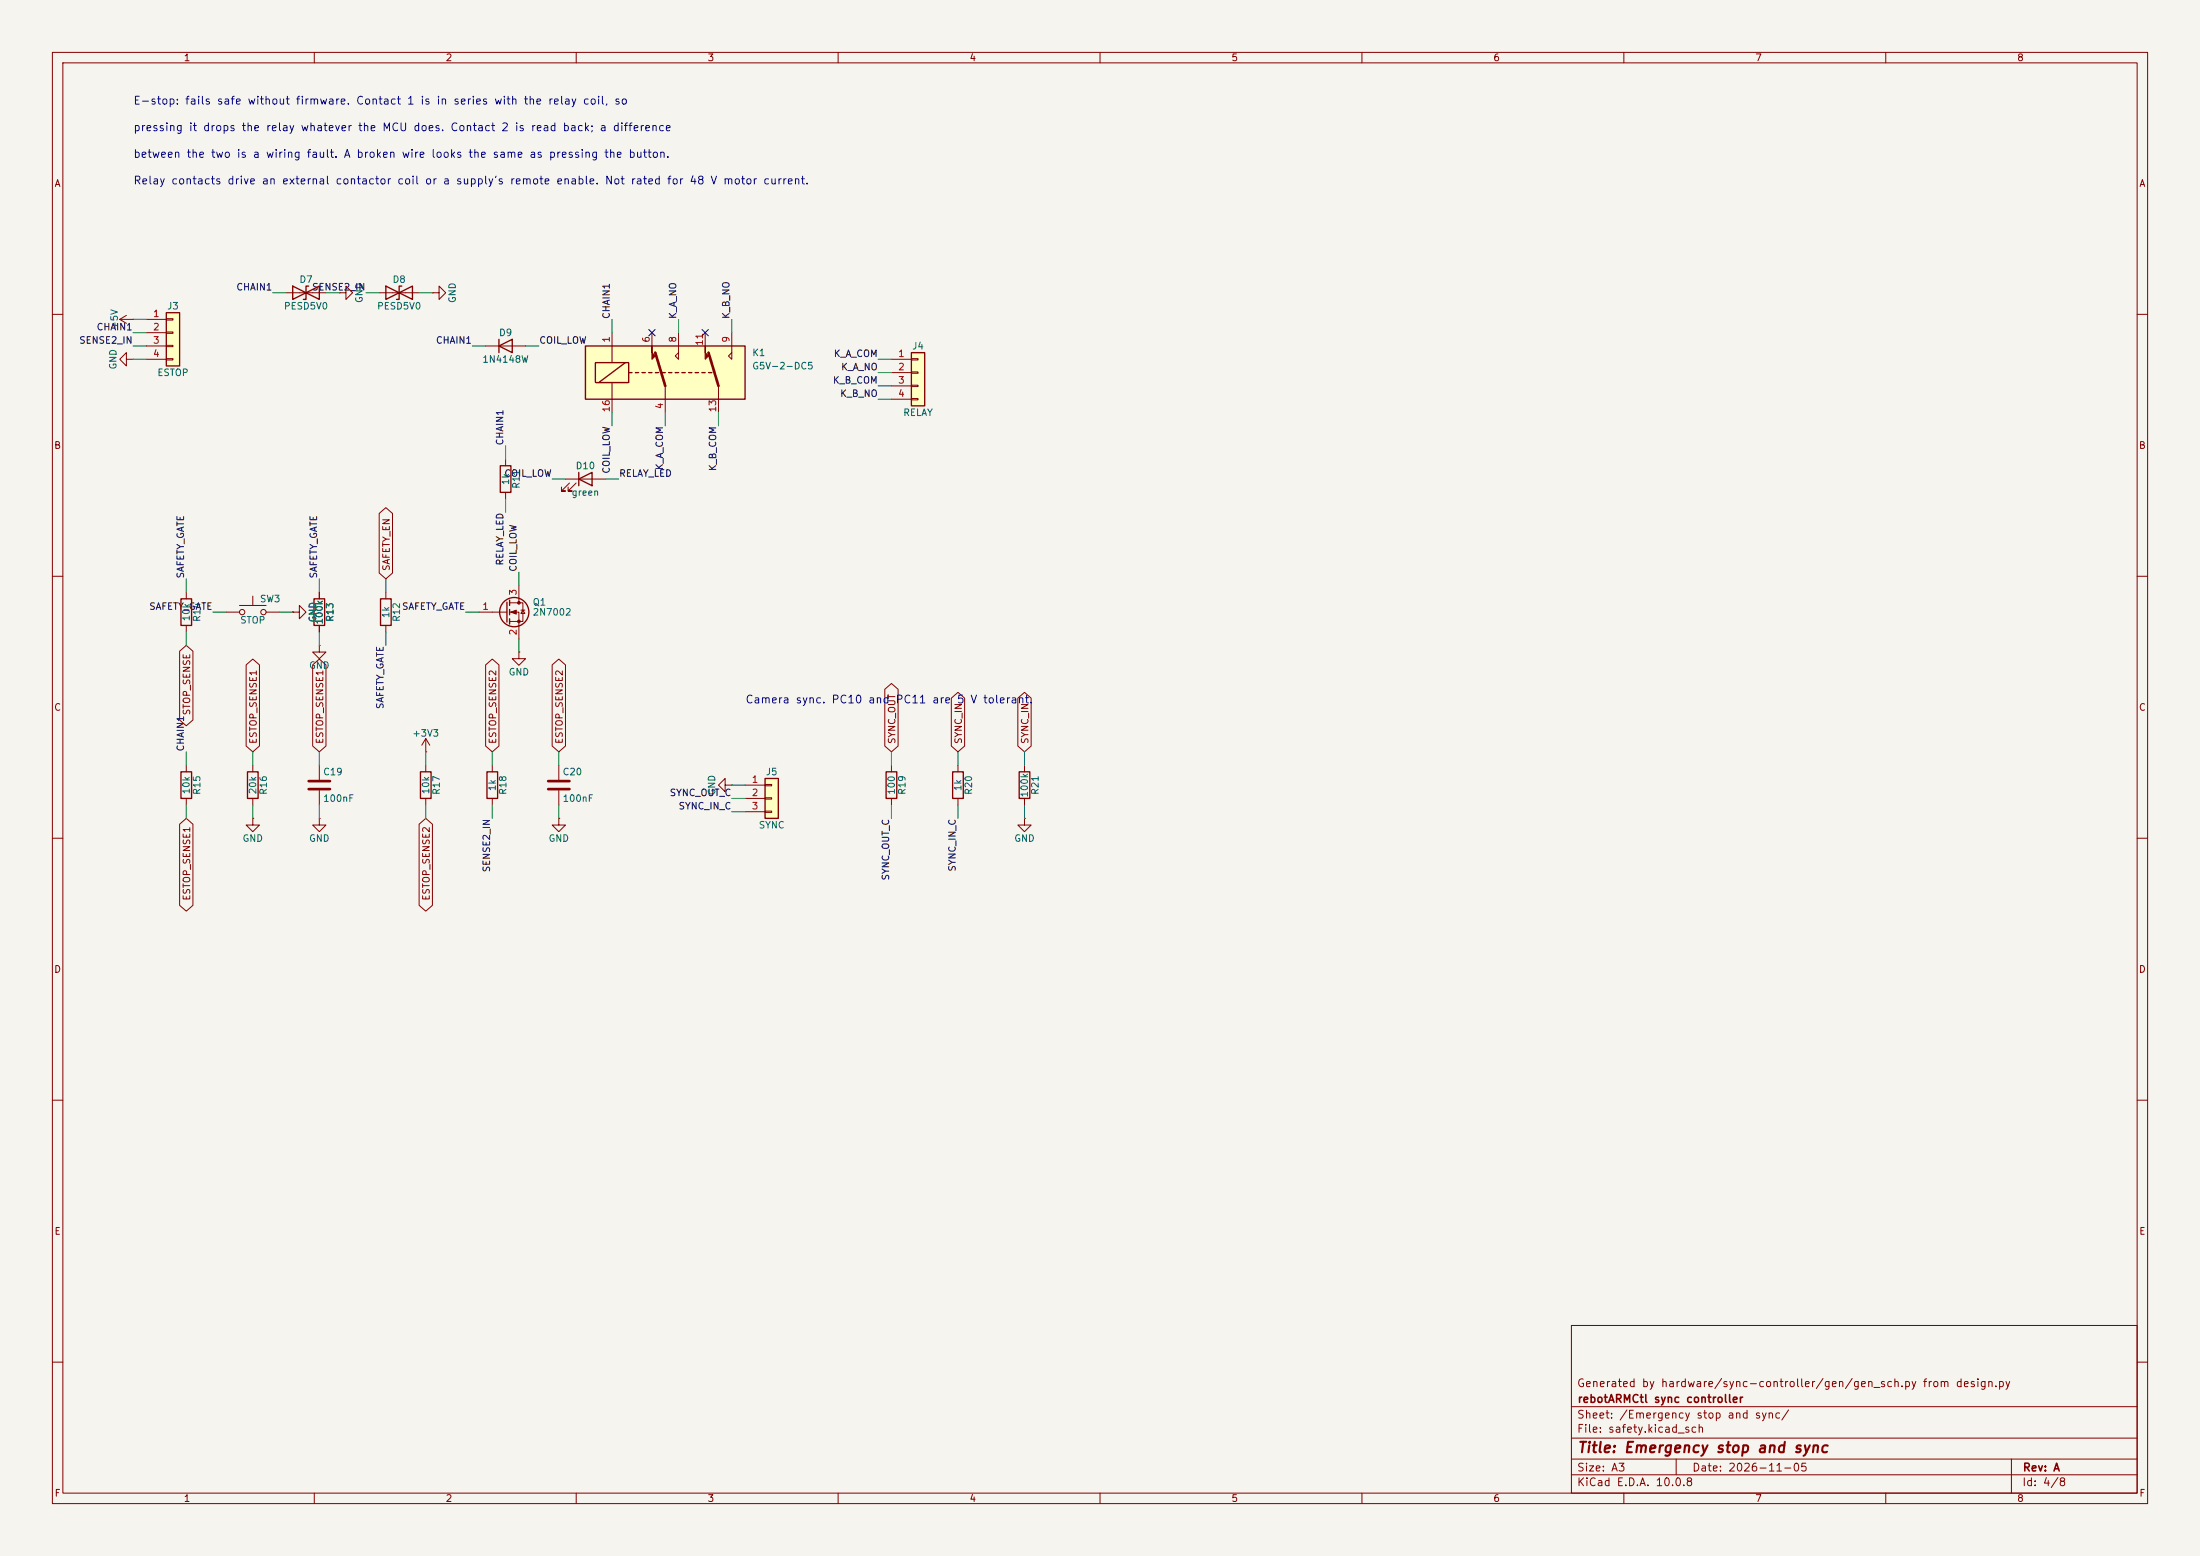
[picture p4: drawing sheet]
<svg xmlns="http://www.w3.org/2000/svg" width="420mm" height="297mm" viewBox="0 0 420 297" stroke-linecap="round" stroke-linejoin="round" font-family="sans-serif">
<path d="M0 0h420v297h-420z" fill="#f5f4ef" stroke="#f5f4ef" stroke-width=".19"/>
<g fill="none" stroke="#840000" stroke-width=".19">
<path d="M10 10h400v277h-400zM12 12h396v273h-396zM60 10v2M110 10v2M160 10v2M210 10v2M260 10v2M310 10v2M360 10v2M82.5 55.9h1.3v-1.3l1.3 1.3-1.3 1.3v-1.3M82.5 55.9h.1M10 60h2"/>
<path d="M408 60h2M10 110h2M408 110h2M10 160h2M408 160h2M10 210h2M408 210h2M300 253h108v32h-108zM10 260h2M300 278.5h108M300 274.5h108M300 268.5h108"/>
<path d="M320 278.5v3M384 278.5v6.5M408 260h2M60 285v2M110 285v2M160 285v2M210 285v2M260 285v2M300 281.5h108M310 285v2M360 285v2"/>
</g>
<path d="M111.8 66h30.4v10.2h-30.4z" fill="#ffffc2"/>
<g fill="none" stroke="#840000" stroke-width=".25">
<path d="M73.7 54.6v2.6l5-2.6v2.6zM76.7 54.6h-.5v2.6h-.5M111.8 66h30.4v10.2h-30.4zM113.7 69.2h6.3v3.8h-6.3zM119.4 69.2l-5.1 3.8M120 71.1h.6M121.3 71.1h.6M122.6 71.1h.6M123.8 71.1h.7M125.1 71.1h.6M126.4 71.1h.6M127.6 71.1h.7"/>
<path d="M128.9 71.1h.6M130.2 71.1h.6M131.4 71.1h.7M132.7 71.1h.6M134 71.1h.6M135.3 71.1h.6M95.5 88.9h2v5.1h-2zM181.9 147.3h2v5.1h-2zM194.6 147.3h2v5.1h-2z"/>
</g>
<g fill="none" stroke="#840000" stroke-width=".19">
<path d="M72.4 55.9h7.6M116.8 63.5v5.7M116.8 73v5.7M124.5 63.5v2.5M127 73.7v5M129.5 63.5v5.1l-.6-.7 .6-.6M134.6 63.5v2.5M137.2 73.7v5M139.7 63.5v5.1l-.6-.7 .6-.6M96.5 87.6v1.3M96.5 94v1.3M61 123.2v1.3h1.2l-1.2 1.2-1.3-1.2h1.3"/>
<path d="M61 123.2h.1M81.3 143.5h.1M81.3 141l-.8 1.2M81.3 141l.7 1.2M81.3 141v2.5M106.7 156.2v1.3h1.2l-1.2 1.3-1.3-1.3h1.3M106.7 156.2h.1M182.9 146.1v1.2M182.9 152.4v1.3M195.6 146.1v1.2M195.6 152.4v1.3"/>
</g>
<g fill="#840000" stroke="#840000" stroke-width=".19">
<path d="M124.5 66v1.3l.6 .6-.6 .7z"/>
<path d="M134.6 66v1.3l.7 .6-.7 .7z"/>
</g>
<path d="M125.1 67.3l1.9 6.4M135.3 67.3l1.9 6.4" fill="none" stroke="#840000" stroke-width=".51"/>
<path d="M174 67.3h2.5v10.2h-2.5z" fill="#ffffc2"/>
<path d="M55.9 54.6v2.6l5.1-2.6v2.6zM58.9 54.6h-.5v2.6h-.5M95.2 66l2.6-1.2v2.5zM95.2 64.8v2.5M174 67.3h2.5v10.2h-2.5zM110.5 91.4l2.5-1.2v2.5zM110.5 90.2v2.5M59.9 114.3h2.1v5.1h-2.1zM72.6 114.3h2.1v5.1h-2.1zM47.2 147.3h2.1v5.1h-2.1z" fill="none" stroke="#840000" stroke-width=".25"/>
<g fill="none" stroke="#840000" stroke-width=".19">
<path d="M54.6 55.9h7.6M64.8 55.9h1.2v-1.3l1.3 1.3-1.3 1.3v-1.3M64.8 55.9h.1M92.7 66h7.6M170.2 68.6h3.8M170.2 71.1h3.8M170.2 73.7h3.8M170.2 76.2h3.8M174 68.5h1.3v.2h-1.3zM174 71h1.3v.2h-1.3zM174 73.5h1.3v.3h-1.3zM174 76.1h1.3v.2h-1.3z"/>
<path d="M107.9 91.4h7.7M108.7 92.2l-1.5 1.5h.7h-.7v-.7M110 92.2l-1.5 1.5h.7h-.7v-.7M61 113v1.3M61 119.4v1.3M73.7 113v1.3M73.7 119.4v1.3M48.3 156.2v1.3h1.2l-1.2 1.3-1.3-1.3h1.3M48.3 156.2h.1M48.3 146.1v1.2M48.3 152.4v1.3M61 146.1v2.7"/>
<path d="M61 150.9v2.8M195.6 156.2v1.3h1.2l-1.2 1.3-1.3-1.3h1.3M195.6 156.2h.1"/>
</g>
<path d="M58.9 149.1h4.1M58.9 150.6h4.1" fill="none" stroke="#840000" stroke-width=".51"/>
<path d="M31.7 59.7h2.6v10.2h-2.6z" fill="#ffffc2"/>
<g fill="none" stroke="#840000" stroke-width=".25">
<path d="M31.7 59.7h2.6v10.2h-2.6zM34.5 114.3h2.1v5.1h-2.1zM96.8 114.9v3.8M97.3 114.6v1M97.3 116.3v1M97.3 118.1v1M34.5 147.3h2.1v5.1h-2.1zM80.3 147.3h2v5.1h-2zM169.2 147.3h2v5.1h-2z"/>
<circle cx="98.2" cy="116.8" r="2.79"/>
</g>
<g fill="none" stroke="#840000" stroke-width=".19">
<path d="M22.9 61h2.5M22.9 61l1.2 .7M24.1 68.6v-1.3l-1.2 1.3 1.2 1.3v-1.3h1.3M24.1 60.2l-1.2 .8M25.4 68.6h.1M25.4 61h.1M27.9 61h3.8M27.9 63.5h3.8M27.9 66h3.8M27.9 68.6h3.8M31.7 60.8h1.3v.3h-1.3zM31.7 63.4h1.3v.2h-1.3z"/>
<path d="M31.7 65.9h1.3v.3h-1.3zM31.7 68.5h1.3v.2h-1.3zM35.6 113v1.3M35.6 119.4v1.3M43.2 116.8h2.5M45.7 115.6h5.1M48.3 113.8v1.8M50.8 116.8h2.5M55.9 116.8h1.2v-1.2l1.3 1.2-1.3 1.3v-1.3M55.9 116.8h.1M91.4 116.8h5.4M97.3 115.1h2.5v3.5h-2.5"/>
<path d="M97.3 116.8h1.8v5.1M99.1 111.8v3.3M99.4 116.5h.8M99.8 116.5l.4 .6h-.8zM35.6 146.1v1.2M35.6 152.4v1.3M61 156.2v1.3h1.2l-1.2 1.3-1.3-1.3h1.3M61 156.2h.1M81.3 146.1v1.2M81.3 152.4v1.3M138.4 149.9v-1.3l-1.2 1.3 1.2 1.2v-1.2h1.3M139.7 149.9h.1"/>
<path d="M170.2 146.1v1.2M170.2 152.4v1.3"/>
<circle cx="46.2" cy="116.8" r=".51"/>
<circle cx="50.3" cy="116.8" r=".51"/>
</g>
<g fill="#840000" stroke="#840000" stroke-width=".19">
<path d="M97.5 116.8l1.1-.3v.7z"/>
<circle cx="99.1" cy="115.1" r=".25"/>
<circle cx="99.1" cy="118.6" r=".25"/>
</g>
<path d="M146 148.6h2.6v7.6h-2.6z" fill="#ffffc2"/>
<path d="M93 147.3h2v5.1h-2zM146 148.6h2.6v7.6h-2.6z" fill="none" stroke="#840000" stroke-width=".25"/>
<g fill="none" stroke="#840000" stroke-width=".19">
<path d="M72.4 98l1.3-1.1 1.2 1.1v11.4l-1.2 1.1-1.3-1.1zM55.9 116.8h.1M61 113v1.3M61 119.4v1.3M34.3 124.3l1.3-1.1 1.2 1.1v13.1l-1.2 1.1-1.3-1.1zM47 126.9l1.3-1.1 1.2 1.1v15.5l-1.2 1.1-1.3-1.1zM59.7 126.9l1.3-1.1 1.2 1.1v15.5l-1.2 1.1-1.3-1.1zM92.7 126.9l1.3-1.1 1.3 1.1v15.5l-1.3 1.1-1.3-1.1zM99.1 124.5v1.2h1.2l-1.2 1.3-1.3-1.3h1.3M99.1 124.5h.1M105.4 126.9l1.3-1.1 1.3 1.1v15.5l-1.3 1.1-1.3-1.1zM168.9 131.6l1.3-1.1 1.3 1.1v10.8l-1.3 1.1-1.3-1.1z"/>
<path d="M181.6 133.3l1.3-1.1 1.3 1.1v9.1l-1.3 1.1-1.3-1.1zM194.3 133.3l1.3-1.1 1.3 1.1v9.1l-1.3 1.1-1.3-1.1zM34.3 157.3l1.3-1.1 1.2 1.1v15.5l-1.2 1.1-1.3-1.1zM80 157.3l1.3-1.1 1.3 1.1v15.5l-1.3 1.1-1.3-1.1zM94 146.1v1.2M94 152.4v1.3M106.7 146.1v2.7M106.7 150.9v2.8M142.2 149.9h3.8M142.2 152.4h3.8M142.2 154.9h3.8M146 149.7h1.3v.3h-1.3z"/>
<path d="M146 152.3h1.3v.2h-1.3zM146 154.8h1.3v.3h-1.3z"/>
</g>
<path d="M104.6 149.1h4.1M104.6 150.6h4.1" fill="none" stroke="#840000" stroke-width=".51"/>
<g fill="none" stroke="#009600" stroke-width=".19">
<path d="M52.1 55.9h2.5M62.2 55.9h2.6M69.8 55.9h2.6M80 55.9h2.5M25.4 68.6h2.5M25.4 66h2.5M25.4 63.5h2.5M25.4 61h2.5M90.2 66h2.5M100.3 66h2.6M116.8 61v2.5M116.8 78.7v2.6"/>
<path d="M127 78.7v2.6M129.5 61v2.5M137.2 78.7v2.6M139.7 61v2.5M167.6 68.6h2.6M167.6 76.2h2.6M167.6 71.1h2.6M167.6 73.7h2.6M96.5 85.1v2.5M96.5 95.3v2.5M105.4 91.4h2.5M115.6 91.4h2.5"/>
<path d="M35.6 110.5v2.5M40.6 116.8h2.6M53.3 116.8h2.6M61 110.5v2.5M73.7 110.5v2.5M88.9 116.8h2.5M99.1 109.2v2.6M35.6 120.7v2.5M61 120.7v2.5M73.7 120.7v2.5M99.1 121.9v2.6M35.6 143.5v2.6"/>
<path d="M35.6 153.7v2.5M48.3 143.5v2.6M48.3 153.7v2.5M61 143.5v2.6M61 153.7v2.5M81.3 143.5v2.6M81.3 153.7v2.5M94 143.5v2.6M94 153.7v2.5M106.7 143.5v2.6M106.7 153.7v2.5M139.7 149.9h2.5"/>
<path d="M139.7 154.9h2.5M139.7 152.4h2.5M170.2 143.5v2.6M170.2 153.7v2.5M182.9 143.5v2.6M182.9 153.7v2.5M195.6 143.5v2.6M195.6 153.7v2.5"/>
</g>
<path d="M123.9 62.9l1.2 1.2M125.1 62.9l-1.2 1.2M134 62.9l1.2 1.2M135.2 62.9l-1.2 1.2" fill="none" stroke="#000084" stroke-width=".19"/>
<text font-size="2" fill="#840000" x="301" y="277.8">Title: Emergency stop and sync</text>
<g font-size="1.5" fill="#0000c2">
<text x="25.4" y="20.3">E-stop: fails safe without firmware. Contact 1 is in series with the relay coil, so</text>
<text x="25.4" y="25.4">pressing it drops the relay whatever the MCU does. Contact 2 is read back; a difference</text>
<text x="25.4" y="30.5">between the two is a wiring fault. A broken wire looks the same as pressing the button.</text>
<text x="25.4" y="35.6">Relay contacts drive an external contactor coil or a supply's remote enable. Not rated for 48 V motor current.</text>
<text x="142.2" y="134.6">Camera sync. PC10 and PC11 are</text>
<text x="182.5" y="134.6">5</text>
<text x="185.1" y="134.6">V tolerant.</text>
</g>
<g font-size="1.5" fill="#840000">
<text x="300.9" y="265.1">Generated by hardware/sync-controller/gen/gen_sch.py from design.py</text>
<text x="301" y="268.1">rebotARMCtl sync controller</text>
<text x="300.9" y="273.8">File: safety.kicad_sch</text>
<text x="300.9" y="271.1">Sheet: /Emergency stop and sync/</text>
<text x="300.9" y="281.2">Size: A3</text>
<text x="322.9" y="281.2">Date: 2026-11-05</text>
<text x="386" y="281.2">Rev: A</text>
<text x="300.9" y="284">KiCad E.D.A. 10.0.8</text>
<text x="385.9" y="284">Id: 4/8</text>
</g>
<g font-size="1.3" fill="#840000">
<text x="35" y="12">1</text>
<text x="85" y="12">2</text>
<text x="135" y="12">3</text>
<text x="185" y="12">4</text>
<text x="235" y="12">5</text>
<text x="285" y="12">6</text>
<text x="335" y="12">7</text>
<text x="385" y="12">8</text>
<text x="10.3" y="36">A</text>
<text x="408.3" y="36">A</text>
<text x="10.2" y="86">B</text>
<text x="408.2" y="86">B</text>
<text x="74.7" y="109.1" transform="rotate(-90 74.7 109.1)">SAFETY_EN</text>
<text x="10.2" y="136">C</text>
<text x="36.6" y="136.6" transform="rotate(-90 36.6 136.6)">STOP_SENSE</text>
<text x="408.2" y="136">C</text>
<text x="49.3" y="142.1" transform="rotate(-90 49.3 142.1)">ESTOP_SENSE1</text>
<text x="62" y="142.1" transform="rotate(-90 62 142.1)">ESTOP_SENSE1</text>
<text x="95" y="142.1" transform="rotate(-90 95 142.1)">ESTOP_SENSE2</text>
<text x="107.7" y="142.1" transform="rotate(-90 107.7 142.1)">ESTOP_SENSE2</text>
<text x="171.2" y="142.1" transform="rotate(-90 171.2 142.1)">SYNC_OUT</text>
<text x="183.9" y="142.1" transform="rotate(-90 183.9 142.1)">SYNC_IN</text>
<text x="196.6" y="142.1" transform="rotate(-90 196.6 142.1)">SYNC_IN</text>
<text x="36.6" y="172" transform="rotate(-90 36.6 172)">ESTOP_SENSE1</text>
<text x="82.3" y="172" transform="rotate(-90 82.3 172)">ESTOP_SENSE2</text>
<text x="10.2" y="186">D</text>
<text x="408.2" y="186">D</text>
<text x="10.3" y="236">E</text>
<text x="408.3" y="236">E</text>
<text x="10.3" y="286">F</text>
<text x="35" y="287">1</text>
<text x="85" y="287">2</text>
<text x="135" y="287">3</text>
<text x="185" y="287">4</text>
<text x="235" y="287">5</text>
<text x="285" y="287">6</text>
<text x="335" y="287">7</text>
<text x="385" y="287">8</text>
<text x="408.3" y="286">F</text>
</g>
<g font-size="1.3" fill="#006464">
<text x="31.8" y="59.4">J3</text>
<text x="54.1" y="59.4">PESD5V0</text>
<text x="57.1" y="54.3">D7</text>
<text x="69.5" y="57.9" transform="rotate(-90 69.5 57.9)">GND</text>
<text x="71.9" y="59.4">PESD5V0</text>
<text x="74.8" y="54.3">D8</text>
<text x="87.3" y="57.9" transform="rotate(-90 87.3 57.9)">GND</text>
<text x="22.8" y="63" transform="rotate(-90 22.8 63)">+5V</text>
<text x="95.2" y="64.5">D9</text>
<text x="22.6" y="70.6" transform="rotate(-90 22.6 70.6)">GND</text>
<text x="92" y="69.5">1N4148W</text>
<text x="143.5" y="68.3">K1</text>
<text x="143.5" y="70.8">G5V-2-DC5</text>
<text x="174" y="67">J4</text>
<text x="29.9" y="72.1">ESTOP</text>
<text x="172.3" y="79.7">RELAY</text>
<text x="109.8" y="89.9">D10</text>
<text x="97.5" y="92.7" transform="rotate(-90 97.5 92.7)">1k</text>
<text x="99.5" y="93.4" transform="rotate(-90 99.5 93.4)">R11</text>
<text x="109" y="94.9">green</text>
<text x="36.5" y="118.7" transform="rotate(-90 36.5 118.7)">10k</text>
<text x="38.6" y="118.8" transform="rotate(-90 38.6 118.8)">R14</text>
<text x="45.7" y="119.3">STOP</text>
<text x="49.5" y="115.3">SW3</text>
<text x="60.7" y="118.9" transform="rotate(-90 60.7 118.9)">GND</text>
<text x="61.9" y="119.3" transform="rotate(-90 61.9 119.3)">100k</text>
<text x="64" y="118.8" transform="rotate(-90 64 118.8)">R13</text>
<text x="74.6" y="118.1" transform="rotate(-90 74.6 118.1)">1k</text>
<text x="76.7" y="118.8" transform="rotate(-90 76.7 118.8)">R12</text>
<text x="101.6" y="115.9">Q1</text>
<text x="101.6" y="117.8">2N7002</text>
<text x="58.9" y="128">GND</text>
<text x="97" y="129.2">GND</text>
<text x="78.6" y="140.9">+3V3</text>
<text x="61.6" y="148.3">C19</text>
<text x="107.3" y="148.3">C20</text>
<text x="146.1" y="148.3">J5</text>
<text x="36.5" y="151.7" transform="rotate(-90 36.5 151.7)">10k</text>
<text x="38.6" y="151.8" transform="rotate(-90 38.6 151.8)">R15</text>
<text x="49.2" y="151.7" transform="rotate(-90 49.2 151.7)">20k</text>
<text x="51.3" y="151.8" transform="rotate(-90 51.3 151.8)">R16</text>
<text x="61.6" y="153.4">100nF</text>
<text x="82.2" y="151.7" transform="rotate(-90 82.2 151.7)">10k</text>
<text x="84.3" y="151.8" transform="rotate(-90 84.3 151.8)">R17</text>
<text x="94.9" y="151.1" transform="rotate(-90 94.9 151.1)">1k</text>
<text x="97" y="151.8" transform="rotate(-90 97 151.8)">R18</text>
<text x="107.3" y="153.4">100nF</text>
<text x="136.9" y="151.9" transform="rotate(-90 136.9 151.9)">GND</text>
<text x="171.1" y="151.8" transform="rotate(-90 171.1 151.8)">100</text>
<text x="173.2" y="151.8" transform="rotate(-90 173.2 151.8)">R19</text>
<text x="183.8" y="151.1" transform="rotate(-90 183.8 151.1)">1k</text>
<text x="185.9" y="151.8" transform="rotate(-90 185.9 151.8)">R20</text>
<text x="196.5" y="152.3" transform="rotate(-90 196.5 152.3)">100k</text>
<text x="198.6" y="151.8" transform="rotate(-90 198.6 151.8)">R21</text>
<text x="46.2" y="161">GND</text>
<text x="58.9" y="161">GND</text>
<text x="104.6" y="161">GND</text>
<text x="144.7" y="158.4">SYNC</text>
<text x="193.5" y="161">GND</text>
</g>
<g font-size="1.3" fill="#0f0f0f">
<text x="45" y="55.8">CHAIN1</text>
<text x="59.5" y="55.8">SENSE2_IN</text>
<text x="15" y="65.9">SENSE2_IN</text>
<text x="18.3" y="63.4">CHAIN1</text>
<text x="83.1" y="65.9">CHAIN1</text>
<text x="102.8" y="65.9">COIL_LOW</text>
<text x="116.7" y="61" transform="rotate(-90 116.7 61)">CHAIN1</text>
<text x="129.4" y="61" transform="rotate(-90 129.4 61)">K_A_NO</text>
<text x="139.6" y="61" transform="rotate(-90 139.6 61)">K_B_NO</text>
<text x="159.1" y="68.5">K_A_COM</text>
<text x="160.5" y="71">K_A_NO</text>
<text x="158.9" y="73.5">K_B_COM</text>
<text x="160.3" y="76.1">K_B_NO</text>
<text x="96.4" y="85.1" transform="rotate(-90 96.4 85.1)">CHAIN1</text>
<text x="126.9" y="89.9" transform="rotate(-90 126.9 89.9)">K_A_COM</text>
<text x="96.2" y="91.3">COIL_LOW</text>
<text x="116.7" y="90.5" transform="rotate(-90 116.7 90.5)">COIL_LOW</text>
<text x="118.1" y="91.3">RELAY_LED</text>
<text x="137" y="90" transform="rotate(-90 137 90)">K_B_COM</text>
<text x="35.4" y="110.5" transform="rotate(-90 35.4 110.5)">SAFETY_GATE</text>
<text x="60.8" y="110.5" transform="rotate(-90 60.8 110.5)">SAFETY_GATE</text>
<text x="96.4" y="108.1" transform="rotate(-90 96.4 108.1)">RELAY_LED</text>
<text x="98.9" y="109.2" transform="rotate(-90 98.9 109.2)">COIL_LOW</text>
<text x="28.4" y="116.7">SAFETY_GATE</text>
<text x="76.6" y="116.7">SAFETY_GATE</text>
<text x="73.5" y="135.5" transform="rotate(-90 73.5 135.5)">SAFETY_GATE</text>
<text x="35.4" y="143.5" transform="rotate(-90 35.4 143.5)">CHAIN1</text>
<text x="127.7" y="152.3">SYNC_OUT_C</text>
<text x="129.4" y="154.8">SYNC_IN_C</text>
<text x="93.9" y="166.6" transform="rotate(-90 93.9 166.6)">SENSE2_IN</text>
<text x="182.8" y="166.5" transform="rotate(-90 182.8 166.5)">SYNC_IN_C</text>
<text x="170.1" y="168.2" transform="rotate(-90 170.1 168.2)">SYNC_OUT_C</text>
</g>
<g font-size="1.3" fill="#a90000">
<text x="29.1" y="60.8">1</text>
<text x="29.1" y="63.4">2</text>
<text x="29.1" y="65.9">3</text>
<text x="116.7" y="65.5" transform="rotate(-90 116.7 65.5)">1</text>
<text x="124.3" y="65.5" transform="rotate(-90 124.3 65.5)">6</text>
<text x="129.4" y="65.5" transform="rotate(-90 129.4 65.5)">8</text>
<text x="139.6" y="65.5" transform="rotate(-90 139.6 65.5)">9</text>
<text x="29.1" y="68.4">4</text>
<text x="134.5" y="66.1" transform="rotate(-90 134.5 66.1)">11</text>
<text x="171.4" y="68.4">1</text>
<text x="171.4" y="71">2</text>
<text x="171.4" y="73.5">3</text>
<text x="171.4" y="76.1">4</text>
<text x="116.7" y="78.8" transform="rotate(-90 116.7 78.8)">16</text>
<text x="126.9" y="78.2" transform="rotate(-90 126.9 78.2)">4</text>
<text x="137" y="78.8" transform="rotate(-90 137 78.8)">13</text>
<text x="98.9" y="113.8" transform="rotate(-90 98.9 113.8)">3</text>
<text x="92" y="116.7">1</text>
<text x="98.9" y="121.4" transform="rotate(-90 98.9 121.4)">2</text>
<text x="143.4" y="149.7">1</text>
<text x="143.4" y="152.3">2</text>
<text x="143.4" y="154.8">3</text>
</g>
</svg>
